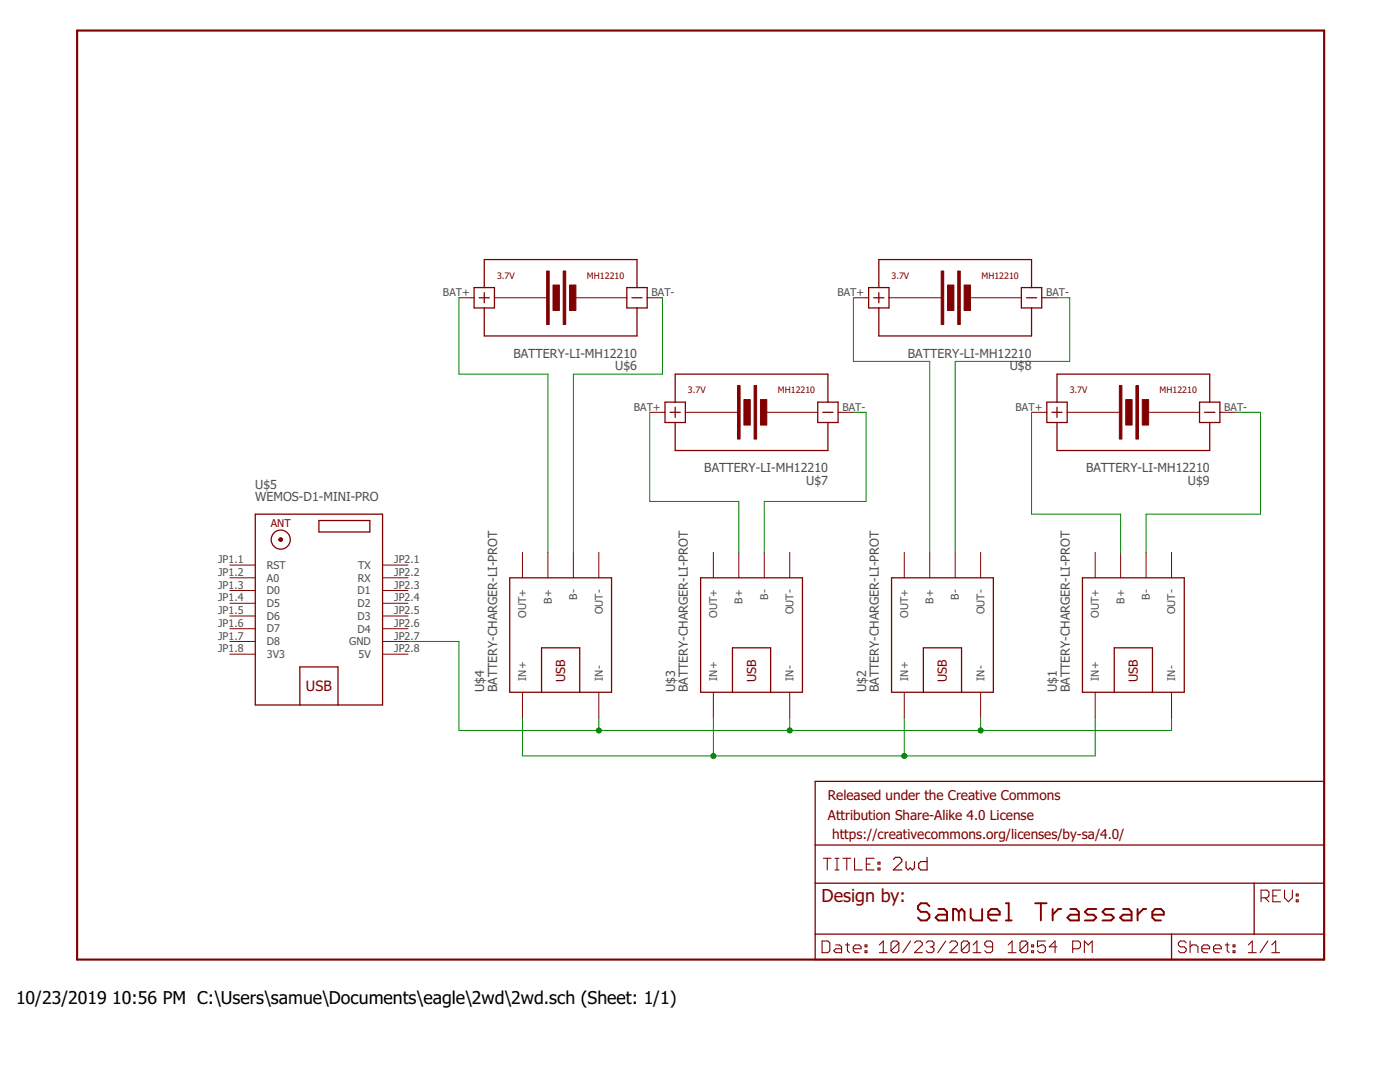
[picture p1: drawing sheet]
<svg xmlns="http://www.w3.org/2000/svg" width="279mm" height="216mm" viewBox="0 0 279 216" stroke-linecap="round" stroke-linejoin="round" font-family="sans-serif">
<g fill="none" stroke="#800000" stroke-width=".38">
<path d="M185.5 180.8l-.6-.6h-1.1l-.6 .6v.6l.6 .5h1.1l.6 .6v.6l-.6 .6h-1.1l-.6-.6M187.3 181.4h1.1l.6 .5v1.8h-1.7l-.6-.6 .6-.6h1.7M191.3 181.9l-.5-.5h-.6v2.3M191.3 181.9v1.8M191.3 181.9l.6-.5 .6 .5v1.8M193.7 181.4v1.7l.6 .6h1.7v-2.3M197.2 182.5h2.3v-.6l-.6-.5h-1.1l-.6 .5v1.2l.6 .6h1.1M200.7 180.2h.6v3.5M200.7 183.7h1.2M206.6 180.2h2.3M207.7 180.2v3.5M210.1 181.4v2.3"/>
<path d="M211.8 181.4h-.6l-1.1 1.1M213.6 181.4h1.1l.6 .5v1.8h-1.7l-.6-.6 .6-.6h1.7M218.8 181.4h-1.7l-.6 .5 .6 .6h1.1l.6 .6-.6 .6h-1.7M222.3 181.4h-1.7l-.6 .5 .6 .6h1.1l.6 .6-.6 .6h-1.7M224.1 181.4h1.2l.5 .5v1.8h-1.7l-.6-.6 .6-.6h1.7M227 181.4v2.3M228.7 181.4h-.5l-1.2 1.1M230 182.5h2.3v-.6l-.6-.5h-1.2l-.5 .5v1.2l.5 .6h1.2"/>
</g>
<path d="M15.4 6.1h248.9v185.4h-248.9z" fill="none" stroke="#800000" stroke-width=".42"/>
<g fill="none" stroke="#800000" stroke-width=".25">
<path d="M94.6 57.4h4.1v4h-4.1zM95.6 59.4h2.1M96.6 57.4v-5.6h30.5v5.6M96.6 58.4v2M125.1 57.4h4.1v4h-4.1zM126.1 59.4h2M173.4 57.4h4v4h-4zM174.4 59.4h2M175.4 57.4v-5.6h30.5v5.6M175.4 58.4v2M203.8 57.4h4.1v4h-4.1zM204.9 59.4h2"/>
<path d="M96.6 61.4v5.6h30.5v-5.6M175.4 61.4v5.6h30.5v-5.6M132.7 80.2h4.1v4.1h-4.1zM133.7 82.3h2.1M134.7 84.3v5.6h30.5v-5.6M134.7 80.2v-5.5h30.5v5.5M134.7 81.3v2M163.2 80.2h4.1v4.1h-4.1zM164.2 82.3h2M208.9 80.2h4.1v4.1h-4.1zM209.9 82.3h2.1M210.9 84.3v5.6h30.5v-5.6"/>
<path d="M210.9 80.2v-5.5h30.5v5.5M210.9 81.3v2M239.4 80.2h4.1v4.1h-4.1zM240.4 82.3h2M50.9 102.6h25.4v38.1h-25.4zM63.6 103.9h10.2v2.3h-10.2zM101.7 115.3h20.3v22.8h-20.3zM139.8 115.3h20.3v22.8h-20.3zM177.9 115.3h20.3v22.8h-20.3zM216 115.3h20.3v22.8h-20.3zM108.1 138.1v-8.8h7.6v8.8M146.2 138.1v-8.8h7.6v8.8"/>
<path d="M184.3 138.1v-8.8h7.6v8.8M222.4 138.1v-8.8h7.6v8.8M59.8 140.7v-7.6h7.7v7.6M162.7 155.9h101.6v35.6h-101.6zM162.7 176.2h101.6M162.7 168.6h101.6M250.3 176.2v10.2M162.7 186.4h101.6M233.8 186.4v5.1"/>
<circle cx="56" cy="107.7" r="1.91"/>
</g>
<g fill="none" stroke="#800000" stroke-width=".21">
<path d="M164.3 171.3h1.6M165.1 171.3v2.3M166.6 171.3h.8M166.6 173.6h.8M167 171.3v2.3M168.2 171.3h1.6M169 171.3v2.3M170.5 171.3v2.3h1.6M172.9 172.4h.8M174.5 171.3h-1.6v2.3h1.6M175.2 173.2h.4v.4h-.4zM175.2 172h.4v.4h-.4z"/>
<path d="M251.7 179.2h1.2l.3-.4v-.8l-.3-.4h-1.2v2.3M252.5 179.2l.7 .7M254 178.8h.8M255.6 177.6h-1.6v2.3h1.6M256.3 177.6v1.6l.8 .7 .8-.7v-1.6M258.7 179.6h.4v.3h-.4zM258.7 178.4h.4v.4h-.4zM164.1 187.8h1.1l.4 .4v1.5l-.4 .4h-1.1zM166.8 188.6h.8l.4 .3v1.2h-1.2l-.4-.4 .4-.4h1.2M168.7 188.6h.8M169.1 188.2v1.5l.4 .4M170.3 189.3h1.6v-.4l-.4-.3h-.8l-.4 .3v.8l.4 .4h.8"/>
<path d="M172.6 189.7h.4v.4h-.4zM172.6 188.6h.4v.3h-.4zM175.5 190.1h1.5M175.5 188.6l.8-.8v2.3M179.4 188.2v1.5l-.4 .4h-.8l-.4-.4M179.4 188.2l-.4-.4h-.8l-.4 .4v1.5M179.4 188.2l-1.6 1.5M181.7 187.8l-1.5 2.3M182.5 188.2l.4-.4h.8l.4 .4v.4l-1.6 1.5h1.6M184.8 188.2l.4-.4h.8l.4 .4v.4l-.4 .3M185.6 188.9h.4M186 188.9l.4 .4v.4l-.4 .4h-.8l-.4-.4"/>
<path d="M188.7 187.8l-1.5 2.3M189.5 188.2l.4-.4h.8l.4 .4v.4l-1.6 1.5h1.6M193.4 188.2v1.5l-.4 .4h-.7l-.4-.4M193.4 188.2l-.4-.4h-.7l-.4 .4v1.5M193.4 188.2l-1.5 1.5M194.2 190.1h1.5M194.2 188.6l.8-.8v2.3M198.1 188.9h-1.2l-.4-.3v-.4l.4-.4h.8l.4 .4v1.5l-.4 .4h-.8l-.4-.4M201.2 190.1h1.6M201.2 188.6l.8-.8v2.3M205.1 188.2v1.5l-.4 .4h-.8l-.3-.4M205.1 188.2l-.4-.4h-.8l-.3 .4v1.5"/>
<path d="M205.1 188.2l-1.5 1.5M205.9 189.7h.4v.4h-.4zM205.9 188.6h.4v.3h-.4zM208.6 187.8h-1.5v1.1l.7-.3h.4l.4 .3v.8l-.4 .4h-.7l-.4-.4M210.9 188.9h-1.5l1.2-1.1v2.3M214.1 189.3h1.1l.4-.4v-.7l-.4-.4h-1.1v2.3M216.4 190.1v-2.3l.8 .8 .8-.8v2.3M236.7 188.2l-.4-.4h-.7l-.4 .4v.4l.4 .3h.7l.4 .4v.4l-.4 .4h-.7l-.4-.4M237.5 188.9l.4-.3h.8l.4 .3v1.2M237.5 187.8v2.3M239.8 189.3h1.6v-.4l-.4-.3h-.8l-.4 .3v.8l.4 .4h.8M242.2 189.3h1.5v-.4l-.3-.3h-.8l-.4 .3v.8l.4 .4h.8"/>
<path d="M244.5 188.6h.8M244.9 188.2v1.5l.4 .4M246.1 189.7h.4v.4h-.4zM246.1 188.6h.4v.3h-.4zM249.1 190.1h1.6M249.1 188.6l.8-.8v2.3M253 187.8l-1.5 2.3M253.8 190.1h1.6M253.8 188.6l.8-.8v2.3"/>
</g>
<path d="M178.3 171.5l.4-.4h.9l.4 .4v.4l-1.7 1.7h1.7M180.8 171.9v1.3l.4 .4 .5-.4 .4 .4 .4-.4v-1.3M185 171.1v2.5h-1.2l-.5-.4v-.9l.5-.4h1.2" fill="none" stroke="#800000" stroke-width=".23"/>
<g fill="none" stroke="#800000" stroke-width=".2">
<path d="M91.6 59.4h3M98.7 59.4h10.6M114.9 59.4h10.2M129.2 59.4h3M170.3 59.4h3.1M177.4 59.4h10.7M193.7 59.4h10.1M207.9 59.4h3M129.7 82.3h3M136.8 82.3h10.6M153 82.3h10.2M167.3 82.3h3"/>
<path d="M205.9 82.3h3M213 82.3h10.6M229.2 82.3h10.2M243.5 82.3h3M45.9 112.8h5M45.9 115.3h5M45.9 117.8h5M76.3 112.8h5.1M76.3 115.3h5.1M76.3 117.8h5.1M104.3 110.2v5.1M109.3 110.2v5.1"/>
<path d="M114.4 110.2v5.1M119.5 110.2v5.1M142.4 110.2v5.1M147.4 110.2v5.1M152.5 110.2v5.1M157.6 110.2v5.1M180.5 110.2v5.1M185.5 110.2v5.1M190.6 110.2v5.1M195.7 110.2v5.1M218.6 110.2v5.1M223.6 110.2v5.1"/>
<path d="M228.7 110.2v5.1M233.8 110.2v5.1M45.9 120.4h5M45.9 122.9h5M45.9 125.5h5M45.9 128h5M45.9 130.5h5M76.3 120.4h5.1M76.3 122.9h5.1M76.3 125.5h5.1M76.3 128h5.1M76.3 130.5h5.1"/>
<path d="M104.3 138.1v5.1M119.5 138.1v5.1M142.4 138.1v5.1M157.6 138.1v5.1M180.5 138.1v5.1M195.7 138.1v5.1M218.6 138.1v5.1M233.8 138.1v5.1"/>
</g>
<path d="M55.7 107.5a.38 .38 0 0 1 .6-.1 .38 .38 0 0 1-.1 .6 .38 .38 0 0 1-.6-.3l.4-.2 .2 .2-.2 .1-.4-.1z" fill-rule="evenodd" fill="#800000" stroke="#800000" stroke-width=".2"/>
<g fill="#800000" stroke="#800000" stroke-width=".2">
<path d="M113.7 56.9h1.2v5.1h-1.2z"/>
<path d="M112.4 54.1h.5v10.6h-.5z"/>
<path d="M110.4 56.9h1.2v5.1h-1.2z"/>
<path d="M109.1 54.1h.5v10.6h-.5z"/>
<path d="M151.8 79.7h1.2v5.1h-1.2z"/>
<path d="M150.5 76.9h.5v10.7h-.5z"/>
<path d="M148.5 79.7h1.2v5.1h-1.2z"/>
<path d="M147.2 76.9h.5v10.7h-.5z"/>
<path d="M192.4 56.9h1.3v5.1h-1.3z"/>
<path d="M191.1 54.1h.5v10.6h-.5z"/>
<path d="M189.1 56.9h1.3v5.1h-1.3z"/>
<path d="M187.8 54.1h.5v10.6h-.5z"/>
<path d="M228 79.7h1.2v5.1h-1.2z"/>
<path d="M226.7 76.9h.5v10.7h-.5z"/>
<path d="M224.7 79.7h1.2v5.1h-1.2z"/>
<path d="M223.4 76.9h.5v10.7h-.5z"/>
</g>
<g fill="none" stroke="#008000" stroke-width=".2">
<path d="M91.6 59.4v15.3h17.7v35.5M132.2 59.4v15.3h-17.8v35.5M170.3 59.4v12.7h15.2v38.1M210.9 59.4h2.6v12.7h-22.9v38.1M129.7 82.3v17.8h17.7v10.1M170.3 82.3h2.5v17.8h-20.3v10.1M205.9 82.3v20.3h17.7v7.6M246.5 82.3h5.1v20.3h-22.9v7.6M81.4 128h10.2v17.8h142.2v-2.6M104.3 143.2v7.6h114.3v-7.6M119.5 143.2v2.6M142.4 143.2v7.6"/>
<path d="M157.6 143.2v2.6M180.5 143.2v7.6M195.7 143.2v2.6"/>
</g>
<g fill="#008000" stroke="#008000" stroke-width=".2">
<circle cx="142.4" cy="150.8" r=".51"/>
<circle cx="180.5" cy="150.8" r=".51"/>
<circle cx="157.6" cy="145.8" r=".51"/>
<circle cx="195.7" cy="145.8" r=".51"/>
<circle cx="119.5" cy="145.8" r=".51"/>
</g>
<text font-size="3.6" fill="#800000" x="164" y="180">Design by:</text>
<g font-size="3.5">
<text x="3.2" y="200.4">10/23/2019</text>
<text x="22.4" y="200.4">10:56 PM C:\Users\samue\Documents\eagle\2wd\2wd.sch (Sheet: 1/1)</text>
</g>
<text font-size="2.9" fill="#800000" x="61.1" y="137.9">USB</text>
<g font-size="2.7" fill="#800000">
<text x="165.2" y="159.7">Released under the Creative Commons</text>
<text x="165.2" y="163.5">Attribution Share-Alike 4.0 License</text>
<text x="166.1" y="167.3">https://creativecommons.org/licenses/by-sa/4.0/</text>
</g>
<g font-size="2.5" fill="#505050">
<text x="102.5" y="71.4">BATTERY-LI-MH12210</text>
<text x="181.2" y="71.4">BATTERY-LI-MH12210</text>
<text x="122.8" y="73.9">U$6</text>
<text x="201.5" y="73.9">U$8</text>
<text x="140.5" y="94.2">BATTERY-LI-MH12210</text>
<text x="216.7" y="94.2">BATTERY-LI-MH12210</text>
<text x="50.9" y="100.1">WEMOS-D1-MINI-PRO</text>
<text x="50.9" y="97.5">U$5</text>
<text x="160.9" y="96.7">U$7</text>
<text x="237.1" y="96.7">U$9</text>
<text x="96.7" y="138.1" transform="rotate(-90 96.7 138.1)">U$4</text>
<text x="99.2" y="138.1" transform="rotate(-90 99.2 138.1)">BATTERY-CHARGER-LI-PROT</text>
<text x="134.8" y="138.1" transform="rotate(-90 134.8 138.1)">U$3</text>
<text x="137.3" y="138.1" transform="rotate(-90 137.3 138.1)">BATTERY-CHARGER-LI-PROT</text>
<text x="172.8" y="138.1" transform="rotate(-90 172.8 138.1)">U$2</text>
<text x="175.4" y="138.1" transform="rotate(-90 175.4 138.1)">BATTERY-CHARGER-LI-PROT</text>
<text x="210.9" y="138.1" transform="rotate(-90 210.9 138.1)">U$1</text>
<text x="213.5" y="138.1" transform="rotate(-90 213.5 138.1)">BATTERY-CHARGER-LI-PROT</text>
</g>
<g font-size="2.5" fill="#800000">
<text x="112.8" y="136.1" transform="rotate(-90 112.8 136.1)">USB</text>
<text x="150.9" y="136.1" transform="rotate(-90 150.9 136.1)">USB</text>
<text x="189" y="136.1" transform="rotate(-90 189 136.1)">USB</text>
<text x="227.1" y="136.1" transform="rotate(-90 227.1 136.1)">USB</text>
</g>
<g font-size="2.1" fill="#505050">
<text x="88.4" y="59.1">BAT+</text>
<text x="130" y="59.1">BAT-</text>
<text x="167.1" y="59.1">BAT+</text>
<text x="208.8" y="59.1">BAT-</text>
<text x="126.5" y="81.9">BAT+</text>
<text x="168.1" y="81.9">BAT-</text>
<text x="202.7" y="81.9">BAT+</text>
<text x="244.3" y="81.9">BAT-</text>
<text x="43.5" y="112.4">JP1.1</text>
<text x="53.3" y="113.5">RST</text>
<text x="71.5" y="113.5">TX</text>
<text x="78.7" y="112.4">JP2.1</text>
<text x="43.5" y="114.9">JP1.2</text>
<text x="43.5" y="117.5">JP1.3</text>
<text x="53.3" y="116">A0</text>
<text x="53.3" y="118.6">D0</text>
<text x="71.4" y="118.6">D1</text>
<text x="71.4" y="116">RX</text>
<text x="78.7" y="114.9">JP2.2</text>
<text x="78.7" y="117.5">JP2.3</text>
<text x="115.2" y="119.7" transform="rotate(-90 115.2 119.7)">B-</text>
<text x="153.3" y="119.7" transform="rotate(-90 153.3 119.7)">B-</text>
<text x="191.4" y="119.7" transform="rotate(-90 191.4 119.7)">B-</text>
<text x="229.5" y="119.7" transform="rotate(-90 229.5 119.7)">B-</text>
<text x="43.5" y="120">JP1.4</text>
<text x="43.5" y="122.6">JP1.5</text>
<text x="43.5" y="125.1">JP1.6</text>
<text x="53.3" y="121.1">D5</text>
<text x="53.3" y="123.7">D6</text>
<text x="71.4" y="121.1">D2</text>
<text x="71.4" y="123.7">D3</text>
<text x="78.7" y="120">JP2.4</text>
<text x="78.7" y="122.6">JP2.5</text>
<text x="78.7" y="125.1">JP2.6</text>
<text x="105" y="123.3" transform="rotate(-90 105 123.3)">OUT+</text>
<text x="110.1" y="120.4" transform="rotate(-90 110.1 120.4)">B+</text>
<text x="120.3" y="122.6" transform="rotate(-90 120.3 122.6)">OUT-</text>
<text x="143.1" y="123.3" transform="rotate(-90 143.1 123.3)">OUT+</text>
<text x="148.2" y="120.4" transform="rotate(-90 148.2 120.4)">B+</text>
<text x="158.4" y="122.6" transform="rotate(-90 158.4 122.6)">OUT-</text>
<text x="181.2" y="123.3" transform="rotate(-90 181.2 123.3)">OUT+</text>
<text x="186.3" y="120.4" transform="rotate(-90 186.3 120.4)">B+</text>
<text x="196.5" y="122.6" transform="rotate(-90 196.5 122.6)">OUT-</text>
<text x="219.3" y="123.3" transform="rotate(-90 219.3 123.3)">OUT+</text>
<text x="224.4" y="120.4" transform="rotate(-90 224.4 120.4)">B+</text>
<text x="234.6" y="122.6" transform="rotate(-90 234.6 122.6)">OUT-</text>
<text x="43.5" y="127.6">JP1.7</text>
<text x="43.5" y="130.2">JP1.8</text>
<text x="53.3" y="126.2">D7</text>
<text x="53.3" y="128.7">D8</text>
<text x="53.3" y="131.3">3V3</text>
<text x="69.7" y="128.7">GND</text>
<text x="71.4" y="126.2">D4</text>
<text x="71.6" y="131.3">5V</text>
<text x="78.7" y="127.6">JP2.7</text>
<text x="78.7" y="130.2">JP2.8</text>
<text x="105" y="135.8" transform="rotate(-90 105 135.8)">IN+</text>
<text x="120.3" y="135.8" transform="rotate(-90 120.3 135.8)">IN-</text>
<text x="143.1" y="135.8" transform="rotate(-90 143.1 135.8)">IN+</text>
<text x="158.4" y="135.8" transform="rotate(-90 158.4 135.8)">IN-</text>
<text x="181.2" y="135.8" transform="rotate(-90 181.2 135.8)">IN+</text>
<text x="196.5" y="135.8" transform="rotate(-90 196.5 135.8)">IN-</text>
<text x="219.3" y="135.8" transform="rotate(-90 219.3 135.8)">IN+</text>
<text x="234.6" y="135.8" transform="rotate(-90 234.6 135.8)">IN-</text>
</g>
<text font-size="2.1" fill="#800000" x="54.1" y="105.1">ANT</text>
<g font-size="1.8" fill="#800000">
<text x="99.2" y="55.6">3.7V</text>
<text x="117.1" y="55.6">MH12210</text>
<text x="177.9" y="55.6">3.7V</text>
<text x="195.9" y="55.6">MH12210</text>
<text x="137.3" y="78.5">3.7V</text>
<text x="155.2" y="78.5">MH12210</text>
<text x="213.5" y="78.5">3.7V</text>
<text x="231.4" y="78.5">MH12210</text>
</g>
</svg>
